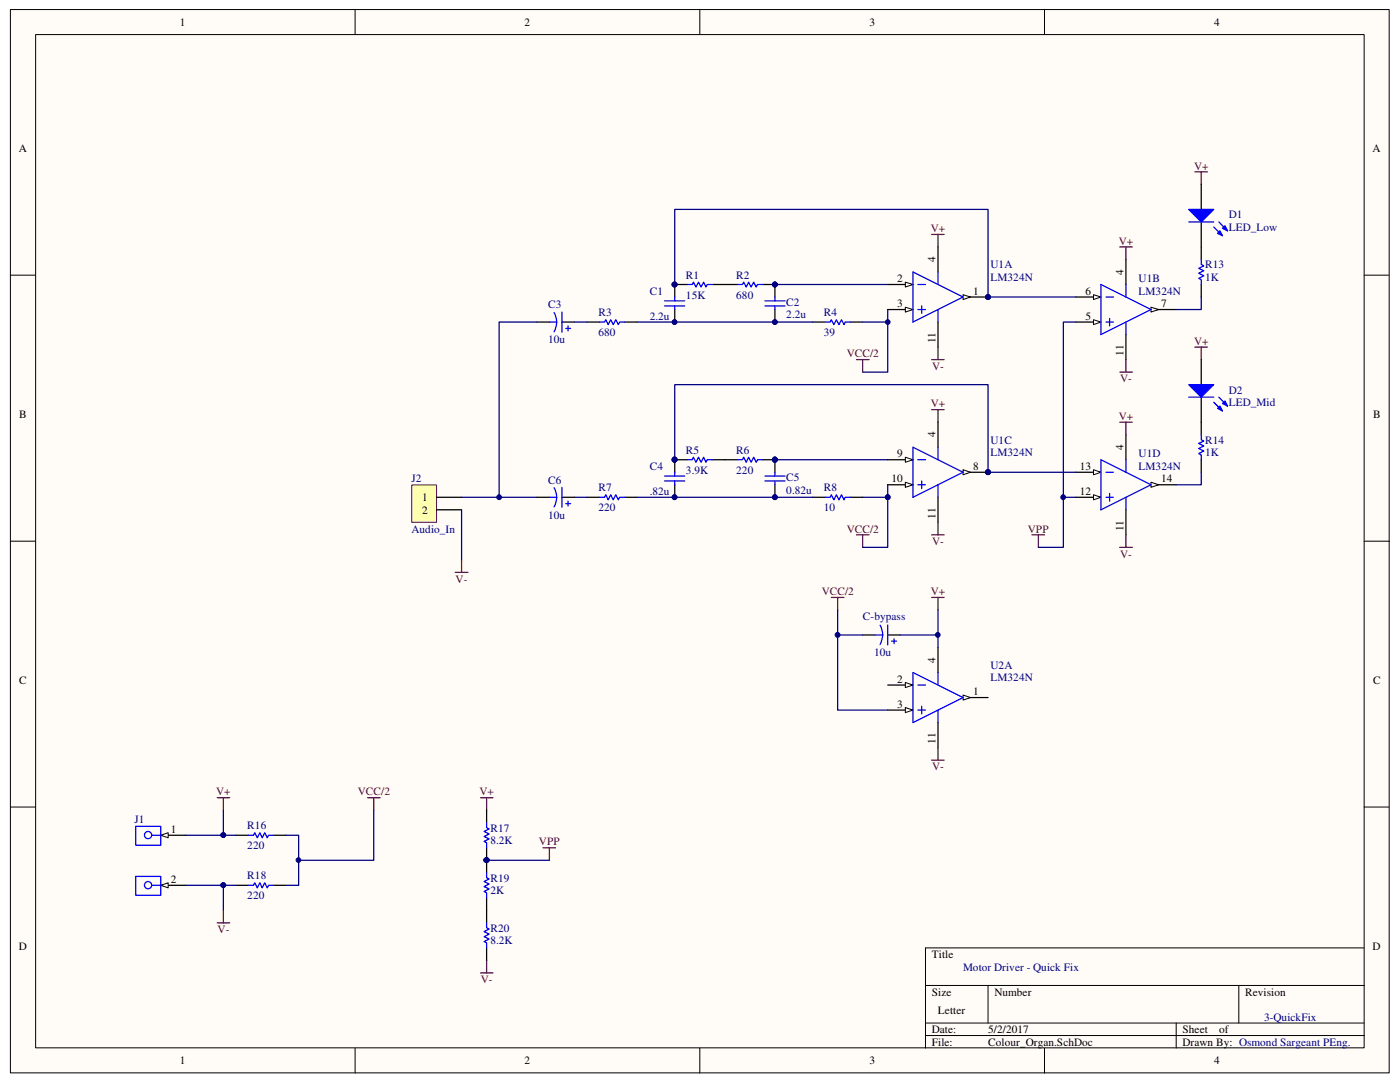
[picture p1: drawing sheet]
<svg xmlns="http://www.w3.org/2000/svg" width="279mm" height="216mm" viewBox="0 0 279 216" stroke-linecap="round" stroke-linejoin="round" font-family="sans-serif">
<path d="M2.1 1.9h275.1v212.2h-275.1z" fill="#fffcf8"/>
<path d="M2.1 1.9h275.1v212.2h-275.1z" fill="none" stroke="#000" stroke-width=".2"/>
<path d="M7.2 6.9h265v202.2h-265z" fill="#fffcf8"/>
<g fill="none" stroke="#000" stroke-width=".2">
<path d="M7.1 6.9h265.1v202.2h-265.1zM70.9 1.9v5M139.7 1.9v5M208.4 1.9v5M2.1 54.9h5M272.2 54.9h5M2.1 108h5M272.2 108h5M2.1 161h5M272.2 161h5M184.7 196.6h87.5M197.2 196.6v7.5"/>
<path d="M247.2 196.6v7.5M272.2 189.1h-87.5v20M70.9 209.1v5M139.7 209.1v5M184.7 204.1h87.5M184.7 206.6h87.5M208.4 209.1v5M234.7 204.1v5"/>
</g>
<path d="M32.1 166.7h5" fill="none" stroke="#000" stroke-width=".25"/>
<path d="M32.1 166.7l1.5-.5v1z" fill="#fffcf8"/>
<path d="M32.1 166.7l1.5-.5v1z" fill="none" stroke="#000" stroke-width=".2"/>
<g fill="none" stroke="#00f" stroke-width=".25">
<path d="M27.1 164.9h5v3.8h-5zM30.3 166.7h1.8"/>
<circle cx="29.5" cy="166.6" r=".72"/>
</g>
<path d="M32.1 176.7h5" fill="none" stroke="#000" stroke-width=".25"/>
<path d="M32.1 176.7l1.5-.6v1.1z" fill="#fffcf8"/>
<path d="M32.1 176.7l1.5-.6v1.1z" fill="none" stroke="#000" stroke-width=".2"/>
<g fill="none" stroke="#00f" stroke-width=".25">
<path d="M27.1 174.9h5v3.7h-5zM30.3 176.7h1.8"/>
<circle cx="29.5" cy="176.6" r=".72"/>
</g>
<path d="M43.3 159.2h2.5M44.6 159.2v2.5" fill="none" stroke="#800000" stroke-width=".25"/>
<path d="M44.6 161.7v5h-7.5" fill="none" stroke="#000080" stroke-width=".25"/>
<circle cx="44.6" cy="166.6" r=".48" fill="#000080"/>
<circle cx="44.6" cy="166.6" r=".48" fill="none" stroke="#000080" stroke-width=".2"/>
<path d="M37.1 176.7h7.5v5" fill="none" stroke="#000080" stroke-width=".25"/>
<circle cx="44.6" cy="176.6" r=".48" fill="#000080"/>
<circle cx="44.6" cy="176.6" r=".48" fill="none" stroke="#000080" stroke-width=".2"/>
<path d="M82.2 96.8h4.9v7.4h-4.9z" fill="#ffffb0"/>
<path d="M82.2 96.8h4.9v7.4h-4.9z" fill="none" stroke="#800000" stroke-width=".2"/>
<path d="M87.1 99.2h5M87.1 101.7h5M47.1 166.7h2.5M47.1 176.7h2.5M54.6 166.7h2.5M54.6 176.7h2.5" fill="none" stroke="#000" stroke-width=".25"/>
<g fill="none" stroke="#800000" stroke-width=".25">
<path d="M238.5 34.3h2.5M239.7 34.3v2.5M170.9 71.8h2.5M172.2 71.8v2.5M238.5 69.3h2.5M239.7 69.3v2.5M90.8 114.2h2.6M92.1 111.7v2.5M165.9 119.2h2.5M167.2 119.2v2.5M206 106.7h2.4M207.2 106.7v2.5"/>
<path d="M95.9 159.2h2.5M97.1 159.2v2.5M108.4 169.2h2.5M109.6 169.2v2.5M43.3 184.1h2.5M44.6 181.7v2.4M95.9 194.1h2.5M97.1 191.6v2.5"/>
</g>
<path d="M49.6 166.7h1l.2-.5 .6 1 .5-1 .4 1 .5-1 .5 1 .3-.5h1M49.6 176.7h1l.2-.6 .6 1.1 .5-1.1 .4 1.1 .5-1.1 .5 1.1 .3-.5h1" fill="none" stroke="#00f" stroke-width=".25"/>
<path d="M44.6 166.7h2.5" fill="none" stroke="#000080" stroke-width=".25"/>
<circle cx="44.6" cy="166.6" r=".48" fill="#000080"/>
<circle cx="44.6" cy="166.6" r=".48" fill="none" stroke="#000080" stroke-width=".2"/>
<path d="M44.6 176.7h2.5" fill="none" stroke="#000080" stroke-width=".25"/>
<circle cx="44.6" cy="176.6" r=".48" fill="#000080"/>
<circle cx="44.6" cy="176.6" r=".48" fill="none" stroke="#000080" stroke-width=".2"/>
<path d="M57.1 166.7h2.5v10h-2.5M74.6 161.7v10h-15" fill="none" stroke="#000080" stroke-width=".25"/>
<path d="M73.4 159.2h2.5M74.6 159.2v2.5" fill="none" stroke="#800000" stroke-width=".25"/>
<circle cx="59.6" cy="171.6" r=".46" fill="#000080"/>
<circle cx="59.6" cy="171.6" r=".46" fill="none" stroke="#000080" stroke-width=".2"/>
<path d="M97.1 161.7v2.5M97.1 169.2v2.5M97.1 181.7v2.4M97.1 189.1v2.5" fill="none" stroke="#000" stroke-width=".25"/>
<path d="M97.1 184.1v1l.5 .3-1 .5 1 .5-1 .5 1 .5-1 .5 .5 .2v1" fill="none" stroke="#00f" stroke-width=".25"/>
<circle cx="97.1" cy="171.6" r=".48" fill="#000080"/>
<circle cx="97.1" cy="171.6" r=".48" fill="none" stroke="#000080" stroke-width=".2"/>
<path d="M97.1 164.2v.9l.5 .3-1 .5 1 .5-1 .5 1 .5-1 .5 .5 .2v1.1" fill="none" stroke="#00f" stroke-width=".25"/>
<circle cx="97.1" cy="171.6" r=".48" fill="#000080"/>
<circle cx="97.1" cy="171.6" r=".48" fill="none" stroke="#000080" stroke-width=".2"/>
<path d="M97.1 171.7h12.5" fill="none" stroke="#000080" stroke-width=".25"/>
<circle cx="97.1" cy="171.6" r=".48" fill="#000080"/>
<circle cx="97.1" cy="171.6" r=".48" fill="none" stroke="#000080" stroke-width=".2"/>
<path d="M97.1 171.7v2.5" fill="none" stroke="#000" stroke-width=".25"/>
<circle cx="97.1" cy="171.6" r=".48" fill="#000080"/>
<circle cx="97.1" cy="171.6" r=".48" fill="none" stroke="#000080" stroke-width=".2"/>
<path d="M97.1 179.2v2.5" fill="none" stroke="#000" stroke-width=".25"/>
<path d="M97.1 174.2v.9l.5 .3-1 .5 1 .5-1 .5 1 .5-1 .5 .5 .2v1.1" fill="none" stroke="#00f" stroke-width=".25"/>
<circle cx="97.1" cy="171.6" r=".48" fill="#000080"/>
<circle cx="97.1" cy="171.6" r=".48" fill="none" stroke="#000080" stroke-width=".2"/>
<path d="M154.6 56.8h22.6" fill="none" stroke="#000080" stroke-width=".25"/>
<circle cx="154.6" cy="56.8" r=".46" fill="#000080"/>
<circle cx="154.6" cy="56.8" r=".46" fill="none" stroke="#000080" stroke-width=".2"/>
<path d="M152.1 56.8h2.5M117.1 64.3h2.5M124.6 64.3h2.5M162.2 64.3h2.5M169.7 64.3h2.5" fill="none" stroke="#000" stroke-width=".25"/>
<path d="M119.6 64.3h1l.3-.5 .5 1 .5-1 .5 1 .5-1 .5 1 .3-.5h.9M164.7 64.3h1l.2-.5 .5 1 .5-1 .5 1 .5-1 .5 1 .3-.5h1" fill="none" stroke="#00f" stroke-width=".25"/>
<circle cx="154.6" cy="56.8" r=".46" fill="#000080"/>
<circle cx="154.6" cy="56.8" r=".46" fill="none" stroke="#000080" stroke-width=".2"/>
<path d="M144.7 56.8h2.5" fill="none" stroke="#000" stroke-width=".25"/>
<path d="M147.2 56.8h1l.2-.5 .5 1 .5-1 .5 1 .5-1 .5 1 .3-.5h.9" fill="none" stroke="#00f" stroke-width=".25"/>
<circle cx="154.6" cy="56.8" r=".46" fill="#000080"/>
<circle cx="154.6" cy="56.8" r=".46" fill="none" stroke="#000080" stroke-width=".2"/>
<path d="M117.1 99.2h2.5M124.6 99.2h2.5M152.1 91.7h2.5" fill="none" stroke="#000" stroke-width=".25"/>
<path d="M119.6 99.2h1l.3-.5 .5 1 .5-1 .5 1 .5-1 .5 1 .3-.5h.9" fill="none" stroke="#00f" stroke-width=".25"/>
<circle cx="154.6" cy="91.7" r=".48" fill="#000080"/>
<circle cx="154.6" cy="91.7" r=".48" fill="none" stroke="#000080" stroke-width=".2"/>
<path d="M144.7 91.7h2.5" fill="none" stroke="#000" stroke-width=".25"/>
<path d="M147.2 91.7h1l.2-.5 .5 1 .5-1 .5 1 .5-1 .5 1 .3-.5h.9" fill="none" stroke="#00f" stroke-width=".25"/>
<circle cx="154.6" cy="91.7" r=".48" fill="#000080"/>
<circle cx="154.6" cy="91.7" r=".48" fill="none" stroke="#000080" stroke-width=".2"/>
<path d="M134.7 91.7h2.5M142.2 91.7h2.5" fill="none" stroke="#000" stroke-width=".25"/>
<circle cx="134.6" cy="91.7" r=".48" fill="#000080"/>
<circle cx="134.6" cy="91.7" r=".48" fill="none" stroke="#000080" stroke-width=".2"/>
<path d="M137.2 91.7h.9l.3-.5 .5 1 .5-1 .5 1 .5-1 .5 1 .2-.5h1.1" fill="none" stroke="#00f" stroke-width=".25"/>
<circle cx="134.6" cy="91.7" r=".48" fill="#000080"/>
<circle cx="134.6" cy="91.7" r=".48" fill="none" stroke="#000080" stroke-width=".2"/>
<path d="M114.6 99.2h2.5M127.1 99.2h35.1" fill="none" stroke="#000080" stroke-width=".25"/>
<path d="M134.7 91.7v2.5M162.2 99.2h2.5M169.7 99.2h2.5" fill="none" stroke="#000" stroke-width=".25"/>
<path d="M164.7 99.2h1l.2-.5 .5 1 .5-1 .5 1 .5-1 .5 1 .3-.5h1" fill="none" stroke="#00f" stroke-width=".25"/>
<path d="M170.9 106.7h2.5M172.2 106.7v2.5" fill="none" stroke="#800000" stroke-width=".25"/>
<circle cx="134.6" cy="91.7" r=".48" fill="#000080"/>
<circle cx="134.6" cy="91.7" r=".48" fill="none" stroke="#000080" stroke-width=".2"/>
<path d="M134.7 96.7v2.5" fill="none" stroke="#000" stroke-width=".25"/>
<circle cx="134.6" cy="99.2" r=".48" fill="#000080"/>
<circle cx="134.6" cy="99.2" r=".48" fill="none" stroke="#000080" stroke-width=".2"/>
<path d="M132.6 96h4.1M132.6 95h4.1M134.7 94.2v.8M134.7 96v.7" fill="none" stroke="#00f" stroke-width=".25"/>
<circle cx="134.6" cy="91.7" r=".48" fill="#000080"/>
<circle cx="134.6" cy="91.7" r=".48" fill="none" stroke="#000080" stroke-width=".2"/>
<circle cx="134.6" cy="99.2" r=".48" fill="#000080"/>
<circle cx="134.6" cy="99.2" r=".48" fill="none" stroke="#000080" stroke-width=".2"/>
<path d="M154.6 91.7v2.5" fill="none" stroke="#000" stroke-width=".25"/>
<circle cx="154.6" cy="91.7" r=".48" fill="#000080"/>
<circle cx="154.6" cy="91.7" r=".48" fill="none" stroke="#000080" stroke-width=".2"/>
<path d="M154.6 96.7v2.5" fill="none" stroke="#000" stroke-width=".25"/>
<circle cx="154.6" cy="99.2" r=".48" fill="#000080"/>
<circle cx="154.6" cy="99.2" r=".48" fill="none" stroke="#000080" stroke-width=".2"/>
<path d="M152.7 96h4M152.7 95h4M154.6 94.2v.8M154.6 96v.7" fill="none" stroke="#00f" stroke-width=".25"/>
<circle cx="154.6" cy="91.7" r=".48" fill="#000080"/>
<circle cx="154.6" cy="91.7" r=".48" fill="none" stroke="#000080" stroke-width=".2"/>
<circle cx="154.6" cy="99.2" r=".48" fill="#000080"/>
<circle cx="154.6" cy="99.2" r=".48" fill="none" stroke="#000080" stroke-width=".2"/>
<path d="M177.2 96.7v2.5h-5" fill="none" stroke="#000080" stroke-width=".25"/>
<circle cx="177.2" cy="99.2" r=".48" fill="#000080"/>
<circle cx="177.2" cy="99.2" r=".48" fill="none" stroke="#000080" stroke-width=".2"/>
<path d="M177.2 99.2v10h-5" fill="none" stroke="#000080" stroke-width=".25"/>
<circle cx="177.2" cy="99.2" r=".48" fill="#000080"/>
<circle cx="177.2" cy="99.2" r=".48" fill="none" stroke="#000080" stroke-width=".2"/>
<path d="M154.6 91.7h22.6" fill="none" stroke="#000080" stroke-width=".25"/>
<circle cx="154.6" cy="91.7" r=".48" fill="#000080"/>
<circle cx="154.6" cy="91.7" r=".48" fill="none" stroke="#000080" stroke-width=".2"/>
<path d="M127.1 64.3h35.1M172.2 64.3h5" fill="none" stroke="#000080" stroke-width=".25"/>
<circle cx="177.2" cy="64.3" r=".46" fill="#000080"/>
<circle cx="177.2" cy="64.3" r=".46" fill="none" stroke="#000080" stroke-width=".2"/>
<path d="M177.2 61.8v12.5h-5" fill="none" stroke="#000080" stroke-width=".25"/>
<path d="M177.2 56.8h5" fill="none" stroke="#000" stroke-width=".25"/>
<path d="M180.7 56.3l1.5 .5-1.5 .5z" fill="#fffcf8"/>
<path d="M180.7 56.3l1.5 .5-1.5 .5z" fill="none" stroke="#000" stroke-width=".2"/>
<path d="M177.2 61.8h5" fill="none" stroke="#000" stroke-width=".25"/>
<path d="M180.7 61.3l1.5 .5-1.5 .5z" fill="#fffcf8"/>
<path d="M180.7 61.3l1.5 .5-1.5 .5z" fill="none" stroke="#000" stroke-width=".2"/>
<path d="M192.2 59.3h5" fill="none" stroke="#000" stroke-width=".25"/>
<path d="M192.2 58.8l1.5 .5-1.5 .5z" fill="#fffcf8"/>
<path d="M192.2 58.8l1.5 .5-1.5 .5z" fill="none" stroke="#000" stroke-width=".2"/>
<circle cx="197.2" cy="59.3" r=".48" fill="#000080"/>
<circle cx="197.2" cy="59.3" r=".48" fill="none" stroke="#000080" stroke-width=".2"/>
<path d="M182.2 54.3l10 5-10 5zM183.2 56.8h1.5M187.2 54.3v2.5M183.2 61.8h1.5M183.9 61v1.5M187.2 61.8v2.5" fill="none" stroke="#00f" stroke-width=".25"/>
<path d="M187.2 49.3v5M187.2 64.3v5" fill="none" stroke="#000" stroke-width=".25"/>
<circle cx="197.2" cy="59.3" r=".48" fill="#000080"/>
<circle cx="197.2" cy="59.3" r=".48" fill="none" stroke="#000080" stroke-width=".2"/>
<path d="M177.2 91.7h5" fill="none" stroke="#000" stroke-width=".25"/>
<path d="M180.7 91.2l1.5 .5-1.5 .5z" fill="#fffcf8"/>
<path d="M180.7 91.2l1.5 .5-1.5 .5z" fill="none" stroke="#000" stroke-width=".2"/>
<path d="M177.2 96.7h5" fill="none" stroke="#000" stroke-width=".25"/>
<path d="M180.7 96.2l1.5 .5-1.5 .5z" fill="#fffcf8"/>
<path d="M180.7 96.2l1.5 .5-1.5 .5z" fill="none" stroke="#000" stroke-width=".2"/>
<path d="M192.2 94.2h5" fill="none" stroke="#000" stroke-width=".25"/>
<path d="M192.2 93.7l1.5 .5-1.5 .5z" fill="#fffcf8"/>
<path d="M192.2 93.7l1.5 .5-1.5 .5z" fill="none" stroke="#000" stroke-width=".2"/>
<circle cx="197.2" cy="94.2" r=".49" fill="#000080"/>
<circle cx="197.2" cy="94.2" r=".49" fill="none" stroke="#000080" stroke-width=".2"/>
<path d="M182.2 89.2l10 5-10 5zM183.2 91.7h1.5M183.2 96.7h1.5M183.9 96v1.5M187.2 89.2v2.5M187.2 96.7v2.5" fill="none" stroke="#00f" stroke-width=".25"/>
<path d="M187.2 84.2v5M187.2 99.2v5" fill="none" stroke="#000" stroke-width=".25"/>
<circle cx="197.2" cy="94.2" r=".49" fill="#000080"/>
<circle cx="197.2" cy="94.2" r=".49" fill="none" stroke="#000080" stroke-width=".2"/>
<path d="M177.2 136.7h5" fill="none" stroke="#000" stroke-width=".25"/>
<path d="M180.7 136.2l1.5 .5-1.5 .5z" fill="#fffcf8"/>
<path d="M180.7 136.2l1.5 .5-1.5 .5z" fill="none" stroke="#000" stroke-width=".2"/>
<path d="M177.2 141.7h5" fill="none" stroke="#000" stroke-width=".25"/>
<path d="M180.7 141.2l1.5 .5-1.5 .5z" fill="#fffcf8"/>
<path d="M180.7 141.2l1.5 .5-1.5 .5z" fill="none" stroke="#000" stroke-width=".2"/>
<path d="M192.2 139.2h5" fill="none" stroke="#000" stroke-width=".25"/>
<path d="M192.2 138.7l1.5 .5-1.5 .5z" fill="#fffcf8"/>
<path d="M192.2 138.7l1.5 .5-1.5 .5z" fill="none" stroke="#000" stroke-width=".2"/>
<path d="M182.2 134.2l10 5-10 5zM183.2 136.7h1.5M187.2 134.2v2.5M183.2 141.7h1.5M183.9 140.9v1.6M187.2 141.7v2.5" fill="none" stroke="#00f" stroke-width=".25"/>
<path d="M214.7 59.3h5M187.2 129.2v5M187.2 144.2v5" fill="none" stroke="#000" stroke-width=".25"/>
<path d="M218.2 58.8l1.5 .5-1.5 .5z" fill="#fffcf8"/>
<path d="M218.2 58.8l1.5 .5-1.5 .5z" fill="none" stroke="#000" stroke-width=".2"/>
<path d="M214.7 64.3h5" fill="none" stroke="#000" stroke-width=".25"/>
<path d="M218.2 63.8l1.5 .5-1.5 .5z" fill="#fffcf8"/>
<path d="M218.2 63.8l1.5 .5-1.5 .5z" fill="none" stroke="#000" stroke-width=".2"/>
<path d="M229.7 61.8h5" fill="none" stroke="#000" stroke-width=".25"/>
<path d="M229.7 61.3l1.5 .5-1.5 .5z" fill="#fffcf8"/>
<path d="M229.7 61.3l1.5 .5-1.5 .5z" fill="none" stroke="#000" stroke-width=".2"/>
<path d="M219.7 56.8l10 5-10 5zM220.7 59.3h1.5M224.7 56.8v2.5M220.7 64.3h1.5M221.4 63.5v1.5M224.7 64.3v2.5" fill="none" stroke="#00f" stroke-width=".25"/>
<path d="M224.7 51.8v5M224.7 66.8v5M214.7 99.2h5" fill="none" stroke="#000" stroke-width=".25"/>
<path d="M218.2 98.7l1.5 .5-1.5 .5z" fill="#fffcf8"/>
<path d="M218.2 98.7l1.5 .5-1.5 .5z" fill="none" stroke="#000" stroke-width=".2"/>
<path d="M214.7 94.2h5" fill="none" stroke="#000" stroke-width=".25"/>
<path d="M218.2 93.7l1.5 .5-1.5 .5z" fill="#fffcf8"/>
<path d="M218.2 93.7l1.5 .5-1.5 .5z" fill="none" stroke="#000" stroke-width=".2"/>
<path d="M229.7 96.7h5" fill="none" stroke="#000" stroke-width=".25"/>
<path d="M229.7 96.2l1.5 .5-1.5 .5z" fill="#fffcf8"/>
<path d="M229.7 96.2l1.5 .5-1.5 .5z" fill="none" stroke="#000" stroke-width=".2"/>
<path d="M219.7 91.7l10 5-10 5zM220.7 94.2h1.5M220.7 99.2h1.5M221.4 98.5v1.5M224.7 91.7v2.5M224.7 99.2v2.5" fill="none" stroke="#00f" stroke-width=".25"/>
<path d="M224.7 86.7v5M224.7 101.7v5" fill="none" stroke="#000" stroke-width=".25"/>
<path d="M185.9 46.8h2.5M187.2 46.8v2.5M185.9 71.8h2.5M187.2 69.3v2.5M185.9 81.7h2.5M187.2 81.7v2.5M185.9 119.2h2.5M185.9 106.7h2.5M187.2 104.2v2.5M187.2 119.2v2.5M185.9 151.7h2.5M187.2 149.2v2.5" fill="none" stroke="#800000" stroke-width=".25"/>
<path d="M134.7 56.8v-15h62.5v17.5h17.5" fill="none" stroke="#000080" stroke-width=".25"/>
<circle cx="134.6" cy="56.8" r=".46" fill="#000080"/>
<circle cx="134.6" cy="56.8" r=".46" fill="none" stroke="#000080" stroke-width=".2"/>
<circle cx="197.2" cy="59.3" r=".48" fill="#000080"/>
<circle cx="197.2" cy="59.3" r=".48" fill="none" stroke="#000080" stroke-width=".2"/>
<path d="M134.7 91.7v-14.9h62.5v17.4h17.5" fill="none" stroke="#000080" stroke-width=".25"/>
<circle cx="134.6" cy="91.7" r=".48" fill="#000080"/>
<circle cx="134.6" cy="91.7" r=".48" fill="none" stroke="#000080" stroke-width=".2"/>
<circle cx="197.2" cy="94.2" r=".49" fill="#000080"/>
<circle cx="197.2" cy="94.2" r=".49" fill="none" stroke="#000080" stroke-width=".2"/>
<path d="M223.5 49.3h2.5M224.7 49.3v2.5M223.5 74.3h2.5M224.7 71.8v2.5M223.5 84.2h2.5M224.7 84.2v2.5M223.5 109.2h2.5M224.7 106.7v2.5" fill="none" stroke="#800000" stroke-width=".25"/>
<path d="M92.1 101.7v10" fill="none" stroke="#000080" stroke-width=".25"/>
<path d="M239.7 36.8v5M239.7 44.3v5" fill="none" stroke="#000" stroke-width=".25"/>
<path d="M237.2 41.8h5l-2.5 2.5z" fill="#00f"/>
<path d="M237.2 41.8h5l-2.5 2.5zM242.2 45.3l1.8 1.7M243.2 44.3l1.8 1.8" fill="none" stroke="#00f" stroke-width=".25"/>
<path d="M243.5 46.1l.5 .9-1-.4z" fill="#00f"/>
<path d="M243.5 46.1l.5 .9-1-.4z" fill="none" stroke="#00f" stroke-width=".25"/>
<path d="M244 45.6l.5-.6 .5 1.1z" fill="#00f"/>
<path d="M237.2 44.3h5M239.7 51.8v1l.5 .2-1 .6 1 .4-1 .5 1 .5-1 .5 .5 .3v1M244 45.6l.5-.6 .5 1.1zM239.7 86.7v1.1l.5 .2-1 .5 1 .5-1 .5 1 .5-1 .5 .5 .3v.9" fill="none" stroke="#00f" stroke-width=".25"/>
<path d="M134.7 56.8h2.5M142.2 56.8h2.5M239.7 49.3v2.5M239.7 56.8v2.5M239.7 84.2v2.5M239.7 91.7v2.5" fill="none" stroke="#000" stroke-width=".25"/>
<path d="M239.7 59.3v2.5h-5M239.7 94.2v2.5h-5" fill="none" stroke="#000080" stroke-width=".25"/>
<circle cx="134.6" cy="56.8" r=".46" fill="#000080"/>
<circle cx="134.6" cy="56.8" r=".46" fill="none" stroke="#000080" stroke-width=".2"/>
<path d="M137.2 56.8h.9l.3-.5 .5 1 .5-1 .5 1 .5-1 .5 1 .2-.5h1.1" fill="none" stroke="#00f" stroke-width=".25"/>
<circle cx="134.6" cy="56.8" r=".46" fill="#000080"/>
<circle cx="134.6" cy="56.8" r=".46" fill="none" stroke="#000080" stroke-width=".2"/>
<path d="M92.1 99.2h15" fill="none" stroke="#000080" stroke-width=".25"/>
<path d="M239.7 71.8v5M239.7 79.2v5" fill="none" stroke="#000" stroke-width=".25"/>
<path d="M237.2 76.8h5l-2.5 2.4z" fill="#00f"/>
<path d="M237.2 76.8h5l-2.5 2.4zM243.2 79.2l1.8 1.8M242.2 80.3l1.8 1.7" fill="none" stroke="#00f" stroke-width=".25"/>
<path d="M243 81.5l.5-.5 .5 1z" fill="#00f"/>
<path d="M243 81.5l.5-.5 .5 1z" fill="none" stroke="#00f" stroke-width=".25"/>
<path d="M244 80.5l.5-.5 .5 1z" fill="#00f"/>
<path d="M237.2 79.2h5M244 80.5l.5-.5 .5 1z" fill="none" stroke="#00f" stroke-width=".25"/>
<path d="M107.1 64.3h-7.5v34.9" fill="none" stroke="#000080" stroke-width=".25"/>
<circle cx="99.6" cy="99.2" r=".48" fill="#000080"/>
<circle cx="99.6" cy="99.2" r=".48" fill="none" stroke="#000080" stroke-width=".2"/>
<path d="M154.6 61.8v2.5" fill="none" stroke="#000" stroke-width=".25"/>
<circle cx="154.6" cy="64.3" r=".46" fill="#000080"/>
<circle cx="154.6" cy="64.3" r=".46" fill="none" stroke="#000080" stroke-width=".2"/>
<path d="M154.6 56.8v2.5" fill="none" stroke="#000" stroke-width=".25"/>
<circle cx="154.6" cy="56.8" r=".46" fill="#000080"/>
<circle cx="154.6" cy="56.8" r=".46" fill="none" stroke="#000080" stroke-width=".2"/>
<path d="M154.6 59.3v.7M152.7 60h4M152.7 61h4M154.6 61v.8" fill="none" stroke="#00f" stroke-width=".25"/>
<circle cx="154.6" cy="64.3" r=".46" fill="#000080"/>
<circle cx="154.6" cy="64.3" r=".46" fill="none" stroke="#000080" stroke-width=".2"/>
<circle cx="154.6" cy="56.8" r=".46" fill="#000080"/>
<circle cx="154.6" cy="56.8" r=".46" fill="none" stroke="#000080" stroke-width=".2"/>
<path d="M134.7 61.8v2.5" fill="none" stroke="#000" stroke-width=".25"/>
<circle cx="134.6" cy="64.3" r=".46" fill="#000080"/>
<circle cx="134.6" cy="64.3" r=".46" fill="none" stroke="#000080" stroke-width=".2"/>
<path d="M134.7 56.8v2.5" fill="none" stroke="#000" stroke-width=".25"/>
<circle cx="134.6" cy="56.8" r=".46" fill="#000080"/>
<circle cx="134.6" cy="56.8" r=".46" fill="none" stroke="#000080" stroke-width=".2"/>
<path d="M134.7 59.3v.7M132.6 60h4.1M132.6 61h4.1M134.7 61v.8" fill="none" stroke="#00f" stroke-width=".25"/>
<circle cx="134.6" cy="64.3" r=".46" fill="#000080"/>
<circle cx="134.6" cy="64.3" r=".46" fill="none" stroke="#000080" stroke-width=".2"/>
<circle cx="134.6" cy="56.8" r=".46" fill="#000080"/>
<circle cx="134.6" cy="56.8" r=".46" fill="none" stroke="#000080" stroke-width=".2"/>
<path d="M107.1 64.3h2.5M112.1 64.3h2.5M107.1 99.2h2.5M112.1 99.2h2.5M172.2 126.7h2.5M177.2 126.7h2.5" fill="none" stroke="#000" stroke-width=".25"/>
<g fill="none" stroke="#00f" stroke-width=".25">
<path d="M109.6 64.3h1.5M110.6 62.4l.3 .7 .2 1.2-.2 1.2-.3 .7M112.1 62.3v4M112.9 65.5h1M113.4 65v1M109.6 99.2h1.5M110.6 97.3l.3 .7 .2 1.2-.2 1.2-.3 .7M112.1 97.2v4M113.4 100v1M112.9 100.5h1M174.7 126.7h1.5M175.6 124.8l.5 1.1v.8"/>
<path d="M176.1 126.7l-.5 1.9M177.2 124.7v4M177.9 127.9h1M178.4 127.5v.9"/>
</g>
<path d="M114.6 64.3h2.5M214.7 64.3h-2.5v44.9h-5M212.2 99.2h2.5" fill="none" stroke="#000080" stroke-width=".25"/>
<circle cx="212.2" cy="99.2" r=".48" fill="#000080"/>
<circle cx="212.2" cy="99.2" r=".48" fill="none" stroke="#000080" stroke-width=".2"/>
<path d="M167.2 121.7v20h10M179.7 126.7h7.5M187.2 121.7v7.5" fill="none" stroke="#000080" stroke-width=".25"/>
<circle cx="187.1" cy="126.7" r=".48" fill="#000080"/>
<circle cx="187.1" cy="126.7" r=".48" fill="none" stroke="#000080" stroke-width=".2"/>
<path d="M167.2 126.7h5" fill="none" stroke="#000080" stroke-width=".25"/>
<circle cx="167.1" cy="126.7" r=".49" fill="#000080"/>
<circle cx="167.1" cy="126.7" r=".49" fill="none" stroke="#000080" stroke-width=".2"/>
<g font-size="2.2">
<text x="35.9" y="5.1">1</text>
<text x="104.7" y="5.1">2</text>
<text x="173.5" y="5.1">3</text>
<text x="242.3" y="5.1">4</text>
<text x="3.8" y="30.4">A</text>
<text x="273.9" y="30.4">A</text>
<text x="186.7" y="52.3" transform="rotate(-90 186.7 52.3)">4</text>
<text x="179.1" y="56.3">2</text>
<text x="194.2" y="58.8">1</text>
<text x="216.6" y="58.8">6</text>
<text x="224.2" y="54.8" transform="rotate(-90 224.2 54.8)">4</text>
<text x="179.1" y="61.3">3</text>
<text x="216.6" y="63.8">5</text>
<text x="231.7" y="61.3">7</text>
<text x="186.7" y="68.5" transform="rotate(-90 186.7 68.5)">11</text>
<text x="224.2" y="71" transform="rotate(-90 224.2 71)">11</text>
<text x="3.8" y="83.5">B</text>
<text x="274" y="83.5">B</text>
<text x="186.7" y="87.2" transform="rotate(-90 186.7 87.2)">4</text>
<text x="224.2" y="89.7" transform="rotate(-90 224.2 89.7)">4</text>
<text x="179.1" y="91.3">9</text>
<text x="194.2" y="93.8">8</text>
<text x="215.5" y="93.8">13</text>
<text x="84.2" y="100">1</text>
<text x="177.9" y="96.3">10</text>
<text x="215.5" y="98.8">12</text>
<text x="231.7" y="96.3">14</text>
<text x="84.2" y="102.5">2</text>
<text x="186.7" y="103.5" transform="rotate(-90 186.7 103.5)">11</text>
<text x="224.2" y="106" transform="rotate(-90 224.2 106)">11</text>
<text x="3.8" y="136.5">C</text>
<text x="179.1" y="136.2">2</text>
<text x="186.7" y="132.2" transform="rotate(-90 186.7 132.2)">4</text>
<text x="274" y="136.5">C</text>
<text x="179.1" y="141.2">3</text>
<text x="194.2" y="138.7">1</text>
<text x="186.7" y="148.5" transform="rotate(-90 186.7 148.5)">11</text>
<text x="34.1" y="166.2">1</text>
<text x="34.1" y="176.2">2</text>
<text x="3.8" y="189.6">D</text>
<text x="186" y="191.2">Title</text>
<text x="273.9" y="189.6">D</text>
<text x="186" y="198.7">Size</text>
<text x="187.2" y="202.4">Letter</text>
<text x="198.5" y="198.7">Number</text>
<text x="248.5" y="198.7">Revision</text>
<text x="186" y="206.2">Date:</text>
<text x="186" y="208.7">File:</text>
<text x="197.2" y="206.2">5/2/2017</text>
<text x="197.2" y="208.7">Colour_Organ.SchDoc</text>
<text x="236" y="208.7">Drawn By: Osmond Sargeant PEng.</text>
<text x="236" y="206.2">Sheet</text>
<text x="243.3" y="206.2">of</text>
<text x="35.9" y="212.4">1</text>
<text x="104.7" y="212.4">2</text>
<text x="173.5" y="212.4">3</text>
<text x="242.3" y="212.4">4</text>
</g>
<g font-size="2.2" fill="#800000">
<text x="238.3" y="33.8">V+</text>
<text x="185.8" y="46.3">V+</text>
<text x="223.3" y="48.8">V+</text>
<text x="169" y="71.3">VCC/2</text>
<text x="238.3" y="68.8">V+</text>
<text x="186" y="73.8">V-</text>
<text x="223.6" y="76.3">V-</text>
<text x="185.8" y="81.3">V+</text>
<text x="223.3" y="83.8">V+</text>
<text x="169" y="106.3">VCC/2</text>
<text x="205.1" y="106.3">VPP</text>
<text x="186" y="108.8">V-</text>
<text x="223.6" y="111.3">V-</text>
<text x="90.9" y="116.2">V-</text>
<text x="164" y="118.7">VCC/2</text>
<text x="185.8" y="118.7">V+</text>
<text x="186" y="153.7">V-</text>
<text x="43.1" y="158.7">V+</text>
<text x="71.4" y="158.7">VCC/2</text>
<text x="95.7" y="158.7">V+</text>
<text x="107.6" y="168.7">VPP</text>
<text x="43.4" y="186.2">V-</text>
<text x="96" y="196.2">V-</text>
</g>
<g font-size="2.2" fill="#000080">
<text x="245.2" y="43.6">D1</text>
<text x="245.2" y="46.1">LED_Low</text>
<text x="197.7" y="53.6">U1A</text>
<text x="240.5" y="53.6">R13</text>
<text x="129.7" y="58.8">C1</text>
<text x="136.9" y="55.6">R1</text>
<text x="136.9" y="59.6">15K</text>
<text x="146.9" y="55.6">R2</text>
<text x="146.9" y="59.6">680</text>
<text x="197.7" y="56">LM324N</text>
<text x="227.2" y="56.3">U1B</text>
<text x="227.2" y="58.8">LM324N</text>
<text x="240.5" y="56">1K</text>
<text x="109.4" y="61.6">C3</text>
<text x="119.4" y="63.1">R3</text>
<text x="129.7" y="63.8">2.2u</text>
<text x="156.9" y="61">C2</text>
<text x="156.9" y="63.5">2.2u</text>
<text x="164.4" y="63.1">R4</text>
<text x="109.4" y="68.5">10u</text>
<text x="119.4" y="67.1">680</text>
<text x="164.4" y="67.1">39</text>
<text x="245.2" y="78.5">D2</text>
<text x="245.2" y="81">LED_Mid</text>
<text x="197.7" y="88.5">U1C</text>
<text x="240.5" y="88.5">R14</text>
<text x="129.7" y="93.8">C4</text>
<text x="136.9" y="90.5">R5</text>
<text x="136.9" y="94.5">3.9K</text>
<text x="146.9" y="90.5">R6</text>
<text x="146.9" y="94.5">220</text>
<text x="197.7" y="91">LM324N</text>
<text x="227.2" y="91.3">U1D</text>
<text x="227.2" y="93.8">LM324N</text>
<text x="240.5" y="91">1K</text>
<text x="82.1" y="96.3">J2</text>
<text x="109.4" y="96.5">C6</text>
<text x="119.4" y="98">R7</text>
<text x="129.7" y="98.8">.82u</text>
<text x="156.9" y="96">C5</text>
<text x="156.9" y="98.5">0.82u</text>
<text x="164.4" y="98">R8</text>
<text x="82.1" y="106.3">Audio_In</text>
<text x="109.4" y="103.5">10u</text>
<text x="119.4" y="102">220</text>
<text x="164.4" y="102">10</text>
<text x="172.2" y="123.7">C-bypass</text>
<text x="174.5" y="131">10u</text>
<text x="197.7" y="133.5">U2A</text>
<text x="197.7" y="136">LM324N</text>
<text x="26.8" y="164.2">J1</text>
<text x="49.4" y="165.4">R16</text>
<text x="97.9" y="165.9">R17</text>
<text x="49.4" y="169.4">220</text>
<text x="97.9" y="168.4">8.2K</text>
<text x="49.4" y="175.4">R18</text>
<text x="49.4" y="179.4">220</text>
<text x="97.9" y="175.9">R19</text>
<text x="97.9" y="178.4">2K</text>
<text x="97.9" y="185.9">R20</text>
<text x="97.9" y="188.4">8.2K</text>
<text x="192.2" y="193.7">Motor Driver - Quick Fix</text>
<text x="252.3" y="203.7">3-QuickFix</text>
</g>
</svg>
